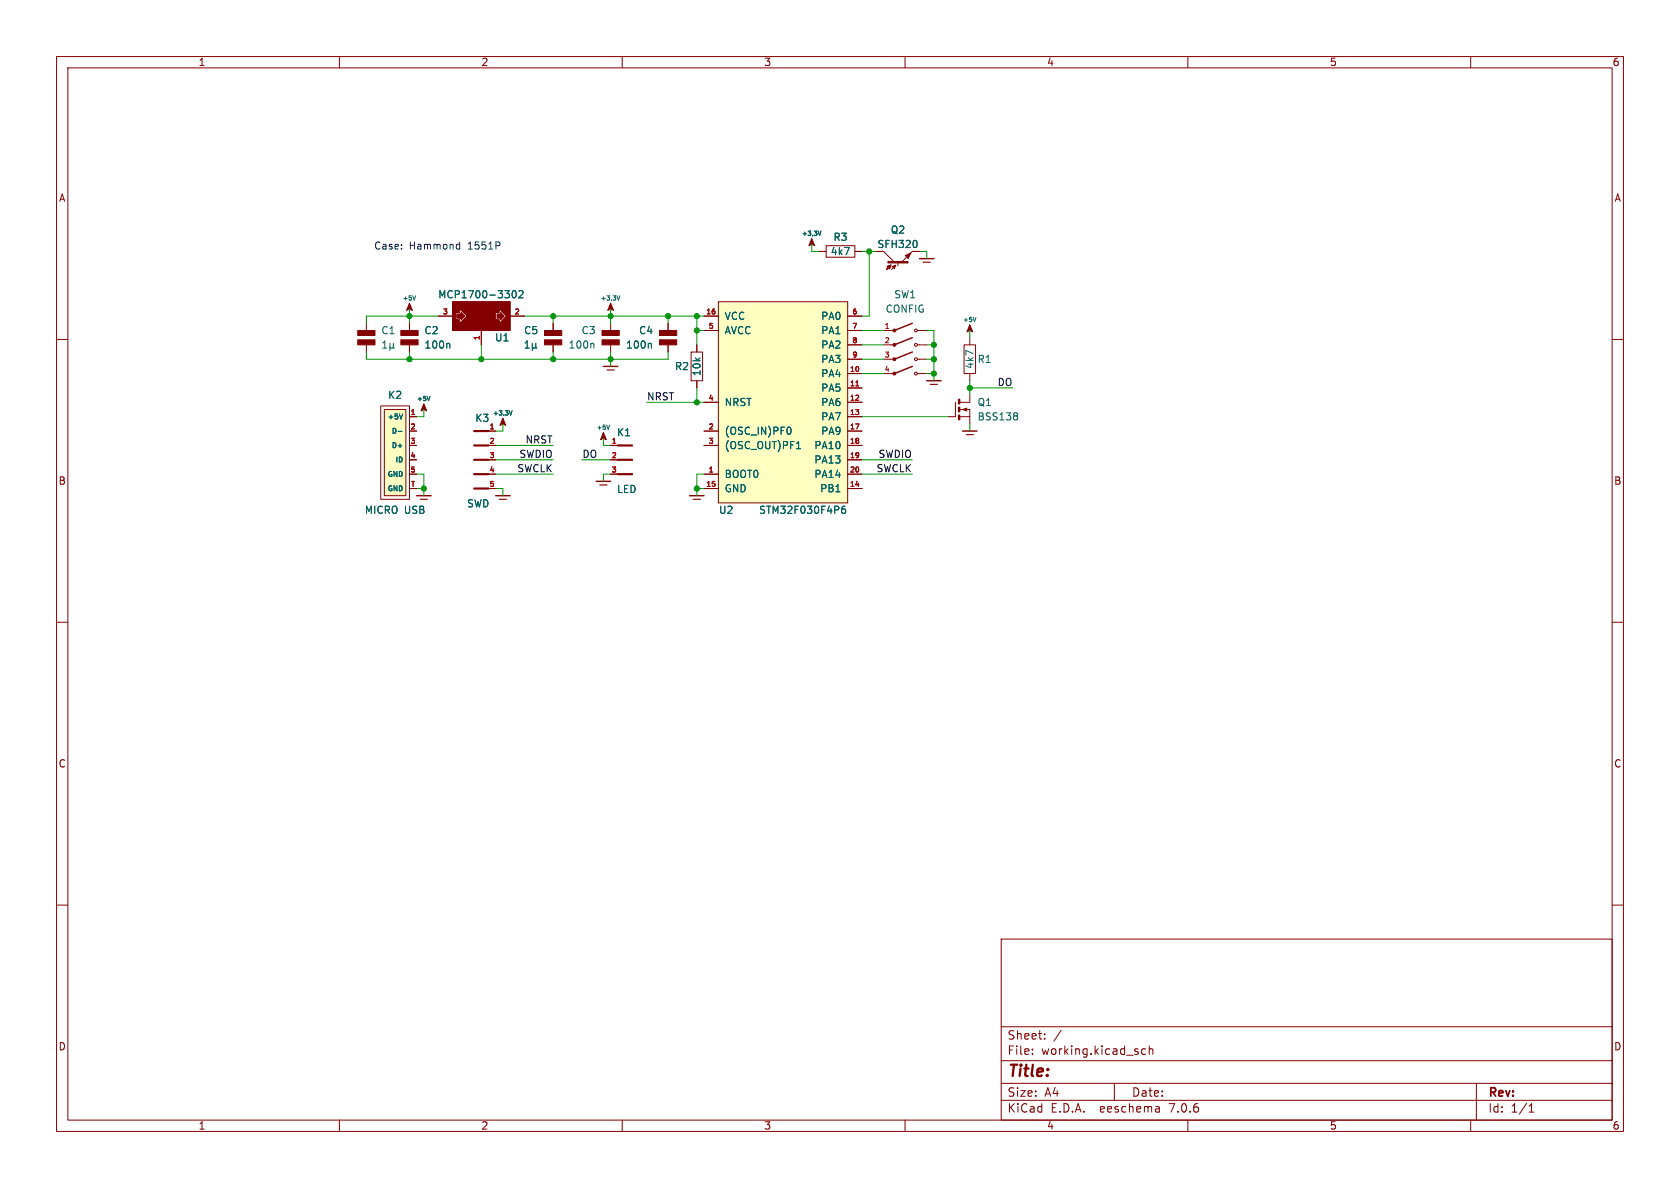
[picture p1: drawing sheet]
<svg xmlns="http://www.w3.org/2000/svg" width="297mm" height="210mm" viewBox="0 0 297 210" stroke-linecap="round" stroke-linejoin="round" font-family="sans-serif">
<g fill="none" stroke="#840000" stroke-width=".18">
<path d="M10 10h277v190h-277zM12 12h273v186h-273zM60 10v2M110 10v2M160 10v2M210 10v2M260 10v2M10 60h2M64.8 57.2v1.2M72.4 57.2v1.2M77.5 55.9h2.5M80 53.3h10.2v5.1h-10.2z"/>
<path d="M85.1 58.4v2.6M90.2 55.9h2.5M97.8 57.2v1.2M107.9 57.2v1.2M118.1 57.2v1.2M124.5 55.9h2.5M124.5 58.4h2.5M127 53.3h22.9v35.6h-22.9zM144.8 44.5h1.2M146 43.4h5.1v2.1h-5.1zM149.9 55.9h2.5M149.9 58.4h2.5"/>
<path d="M151.1 44.5h1.3M156.2 44.5l1.9 1.9M156.2 58.4h1.9M157 47.4l-.3 .2M157.9 47.4l-.3 .2M158.7 46.5v.5M162.2 58.4h1.6M162.6 44.5h-1.3l-1.9 1.9M171.4 59.7v1.3M285 60h2M64.8 61v1.2M67.3 71.8h5.1v16.5h-5.1z"/>
<path d="M67.9 72.4h3.9v15.2h-3.9zM72.4 73.7h1.3M72.4 76.2h1.3M72.4 78.7h1.3M72.4 61v1.2M86.4 76.2h1.2M86.4 78.7h1.2M97.8 61v1.2M107.9 78.7h1.3M107.9 61v1.2M118.1 61v1.2M122.2 62.2h2v5.1h-2z"/>
<path d="M123.2 61v1.2M123.2 67.3v1.3M124.5 71.1h2.5M124.5 76.2h2.5M124.5 78.7h2.5M149.9 66h2.5M149.9 68.6h2.5M149.9 71.1h2.5M149.9 73.7h2.5M149.9 76.2h2.5M149.9 78.7h2.5M149.9 61h2.5"/>
<path d="M149.9 63.5h2.5M156.2 66h1.9M156.2 61h1.9M156.2 63.5h1.9M162.2 66h1.6M162.2 61h1.6M162.2 63.5h1.6M168.9 71.1v2.6h-1.3M169.5 72.4h1.9v1.3M169.7 73.7h1.7M170.4 61h2.1v5h-2.1zM171.4 66v1.3"/>
<path d="M171.4 69.9v1.2h-1.7M171.4 73.7v1.2M72.4 83.8h1.3M72.4 81.3h1.3M86.4 83.8h1.2M86.4 86.4h1.2M86.4 81.3h1.2M107.9 83.8h1.3M107.9 81.3h1.3M124.5 83.8h2.5M124.5 86.4h2.5M149.9 83.8h2.5"/>
<path d="M149.9 86.4h2.5M149.9 81.3h2.5M10 110h2M285 110h2M10 160h2M285 160h2M177 166h108v32h-108zM60 198v2M110 198v2M160 198v2M177 194.5h108M177 191.5h108"/>
<path d="M177 187.5h108M177 181.5h108M182.5 186.3v.1M182.5 185.5v.1M184.7 183.6v.1M184.7 182.8v.1M187.6 182.1l-1.3 2M197 191.5v3M202.5 185.5l-.4-.1-.3 .3v.4l.2 .2h.5M203.2 185.5l.2-.1 .3 .1 .1 .9M203.2 184.9v1.5M204.9 195.7l.1 .9"/>
<path d="M205 196.5l-.2 .1M205 196h-.2M210 198v2M260 198v2M261 191.5v6.5M270.3 196.6h.9M270.3 195.5l.4-.4v1.5"/>
<circle cx="161.9" cy="58.4" r=".25"/>
<circle cx="161.9" cy="61" r=".25"/>
<circle cx="161.9" cy="66" r=".25"/>
<circle cx="161.9" cy="63.5" r=".25"/>
</g>
<g fill="none" stroke="#840000" stroke-width=".25">
<path d="M161.3 57.2l-3.2 1.2M161.3 59.7l-3.2 1.3M162.6 45.7h2.5M106.7 64.8h2.5M161.3 62.2l-3.2 1.3M161.3 64.8l-3.2 1.2M163.8 67.3h2.6M169.5 73.4h.1v.8h-.1zM169.5 72h.1v.8h-.1zM169.5 70.6h.1v.8h-.1zM170.2 76.2h2.5M73.7 87.6h2.5"/>
<path d="M87.6 87.6h2.6M105.4 85.1h2.5M121.9 87.6h2.6"/>
</g>
<path d="M163.2 46.4h1.3M107.3 65.4h1.3M164.5 67.9h1.2M170.8 76.8h1.3M74.3 88.3h1.3M88.3 88.3h1.2M106 85.7h1.3M122.6 88.3h1.2" fill="none" stroke="#840000" stroke-width=".2"/>
<g fill="#840000" stroke="#840000" stroke-width=".18">
<path d="M157 46.2h3.5v.3h-3.5z"/>
<path d="M160 45.2l1-.5-.5 1-.1-.4z"/>
<path d="M157.7 47.1l.7-.2-.3 .6z"/>
<path d="M156.8 47.1l.7-.2-.3 .6z"/>
<path d="M116.6 60.1h3v.9h-3z"/>
<path d="M116.6 58.4h3v.9h-3z"/>
<path d="M143.5 42.2l.5 1.2-.5-.2-.5 .2z"/>
<path d="M171.4 57.4l.6 1.3-.6-.3-.5 .3z"/>
<path d="M107.9 53.6l.6 1.3-.6-.3-.5 .3z"/>
<path d="M106.7 76.5l.5 1.2-.5-.2-.5 .2z"/>
<path d="M106.4 60.1h3.1v.9h-3.1z"/>
<path d="M106.4 58.4h3.1v.9h-3.1z"/>
<path d="M170.2 72.4l.7-.3-.2 .3 .2 .2z"/>
<path d="M96.3 60.1h3v.9h-3z"/>
<path d="M96.3 58.4h3v.9h-3z"/>
<path d="M74.9 71.4l.5 1.2-.5-.2-.5 .2z"/>
<path d="M63.2 60.1h3.1v.9h-3.1z"/>
<path d="M63.2 58.4h3.1v.9h-3.1z"/>
<path d="M80.9 55.5h.6v-.3l.7 .7-.7 .6v-.2h-.6z"/>
<path d="M87.9 55.5h.6v-.3l.7 .7-.7 .6v-.2h-.6z"/>
<path d="M80 53.3h10.2v2.6h-.7l-1.2-1.3v.6h-.7v1.3h.7v.7l1.2-1.3h.7v2.5h-10.2v-2.5h.6v.6h.7v.7l1.2-1.3-1.2-1.3v.6h-.7v.7h-.6z"/>
<path d="M70.9 60.1h3v.9h-3z"/>
<path d="M70.9 58.4h3v.9h-3z"/>
<path d="M72.4 53.6l.5 1.3-.5-.3-.5 .3z"/>
<path d="M88.9 73.9l.5 1.3-.5-.3-.5 .3z"/>
<circle cx="158.1" cy="58.4" r=".25"/>
<circle cx="158.1" cy="61" r=".25"/>
<circle cx="158.1" cy="63.5" r=".25"/>
<circle cx="158.1" cy="66" r=".25"/>
</g>
<g fill="none" stroke="#006464" stroke-width=".18">
<path d="M73.5 52.3l-.3 .7M90.7 51.5l.1-.1a.68 .68 0 0 1 .5 .6 .68 .68 0 0 1-.5 .6l-.1-.1-.2-.3zM91.7 51.5l.5-.1 .3 .3-.8 .9h.8M109.1 52.3l.2 .7 .3-.7M144.6 40.9l.3 .7 .2-.7M162 42.6l.1 .4-.1 .6M172.5 56.1l-.2 .8M67.7 61.5h.7M67.7 60.6l.3-.3v1.2M68.9 61.4l.2 .1h.3l.1-.1M68.9 60.7v1.3M69.5 61.4l.2 .1"/>
<path d="M69.5 60.7v.7M70.4 76.3h.7M71.2 73.2l-.3 .9M76 70.1l-.2 .7M79.3 60.7l.2 .2v.6M90 72.6l.3 .8 .2-.8M92.8 61.5h.8M92.8 60.6l.4-.3v1.2M94.1 61.4l.2 .1h.2l.2-.1M94.1 60.7v1.3M94.7 61.4l.2 .1M94.7 60.7v.7"/>
<path d="M104.8 60.7l.2 .2v.6M107.8 75.1l-.3 .8M115 60.7l.2 .2v.6M139.5 75.5a.79 .79 0 0 1 0 1.3M140.8 79.3h.7M179.7 73l.2 .2-.2 .3 .2 .3v.2l-.2 .2M149.4 89.5h-.4a.86 .86 0 0 0 0 1.2l.4-.1 .1-.4-.2-.2h-.4l-.1 .2"/>
</g>
<g fill="#ffffc2" stroke="#ffffc2" stroke-width=".18">
<path d="M127 53.3h22.9v35.6h-22.9z"/>
<path d="M169.5 73.4h.1v.8h-.1z"/>
<path d="M169.5 72h.1v.8h-.1z"/>
<path d="M169.5 70.6h.1v.8h-.1z"/>
<path d="M67.9 72.4h3.9v15.2h-3.9z"/>
</g>
<path d="M151.3 68.2h.5" fill="none" stroke="#a90000" stroke-width=".18"/>
<path d="M83.8 78.7h2.6M83.8 76.2h2.6M109.2 78.7h2.6M83.8 83.8h2.6M83.8 81.3h2.6M83.8 86.4h2.6M109.2 83.8h2.6M109.2 81.3h2.6" fill="none" stroke="#840000" stroke-width=".38"/>
<path d="M80.9 43.2l.4 .1M81.3 42.8v1.2M81.3 44h-.4" fill="none" stroke="#0000c2" stroke-width=".18"/>
<g fill="none" stroke="#009600" stroke-width=".18">
<path d="M72.4 54.6v2.6M77.5 55.9h-12.7v1.3M92.7 55.9h31.8M97.8 55.9v1.3M107.9 54.6v2.6M118.1 55.9v1.3M123.2 58.4h1.3M123.2 55.9v5.1M143.5 43.2v1.3h1.3M152.4 58.4h3.8M152.4 44.5h2.5M153.7 44.5v11.4h-1.3"/>
<path d="M162.6 44.5h1.2v1.2M163.8 58.4h1.3v8.9M171.4 58.4v1.3M64.8 62.2v1.3h53.3v-1.3M72.4 62.2v1.3M74.9 72.4v1.3h-1.2M85.1 61v2.5M87.6 78.7h10.2M88.9 74.9v1.3h-1.3M97.8 62.2v1.3M106.7 77.5v1.2h1.2M107.9 62.2v2.6"/>
<path d="M114.3 71.1h10.2M123.2 68.6v2.5M152.4 61h3.8M152.4 73.7h15.2M152.4 63.5h3.8M152.4 66h3.8M163.8 61h1.3M163.8 63.5h1.3M163.8 66h1.3M171.4 67.3v2.6M171.4 74.9v1.3M171.4 68.6h7.7"/>
<path d="M73.7 83.8h1.2v3.8M73.7 86.4h1.2M87.6 83.8h10.2M87.6 81.3h10.2M87.6 86.4h1.3v1.2M102.9 81.3h5M107.9 83.8h-1.2v1.3M123.2 86.4h1.3M124.5 83.8h-1.3v3.8M152.4 83.8h8.9M152.4 81.3h8.9"/>
</g>
<g fill="#009600" stroke="#009600" stroke-width=".18">
<circle cx="107.9" cy="63.5" r=".46"/>
<circle cx="123.2" cy="86.4" r=".46"/>
<circle cx="107.9" cy="55.9" r=".46"/>
<circle cx="123.2" cy="58.4" r=".46"/>
<circle cx="123.2" cy="55.9" r=".46"/>
<circle cx="118.1" cy="55.9" r=".46"/>
<circle cx="97.8" cy="55.9" r=".46"/>
<circle cx="123.2" cy="71.1" r=".46"/>
<circle cx="153.7" cy="44.5" r=".46"/>
<circle cx="72.4" cy="63.5" r=".46"/>
<circle cx="97.8" cy="63.5" r=".46"/>
<circle cx="85.1" cy="63.5" r=".46"/>
<circle cx="74.9" cy="86.4" r=".46"/>
<circle cx="72.4" cy="55.9" r=".46"/>
<circle cx="165.1" cy="61" r=".46"/>
<circle cx="165.1" cy="63.5" r=".46"/>
<circle cx="171.4" cy="68.6" r=".46"/>
<circle cx="165.1" cy="66" r=".46"/>
</g>
<text font-size="2.8" fill="#840000" x="178" y="190.9">Title:</text>
<g font-size="2.1" fill="#840000">
<text x="178" y="184">Sheet:</text>
<text x="178" y="186.7">File:</text>
<text x="184.1" y="186.7">working.kicad_sch</text>
<text x="178" y="196.9">KiCad</text>
<text x="178" y="194.1">Size:</text>
<text x="184.7" y="194.1">A4</text>
<text x="185.7" y="196.9">E.D.A.</text>
<text x="194.6" y="196.9">eeschema</text>
<text x="200" y="194.1">Date:</text>
<text x="207" y="196.9">7.0.6</text>
<text x="263" y="194.3">Rev:</text>
<text x="263" y="196.9">Id:</text>
<text x="267.1" y="196.9">1/1</text>
</g>
<g font-size="1.8" fill="#840000">
<text x="35" y="11.9">1</text>
<text x="85" y="11.9">2</text>
<text x="135" y="11.9">3</text>
<text x="185" y="11.9">4</text>
<text x="235" y="11.9">5</text>
<text x="285" y="11.9">6</text>
<text x="10.3" y="35.9">A</text>
<text x="285.3" y="35.9">A</text>
<text x="155" y="44">SFH320</text>
<text x="10.3" y="85.9">B</text>
<text x="285.3" y="85.9">B</text>
<text x="10.3" y="135.9">C</text>
<text x="285.3" y="135.9">C</text>
<text x="10.3" y="185.9">D</text>
<text x="285.3" y="185.9">D</text>
<text x="35" y="199.9">1</text>
<text x="85" y="199.9">2</text>
<text x="135" y="199.9">3</text>
<text x="185" y="199.9">4</text>
<text x="235" y="199.9">5</text>
<text x="285" y="199.9">6</text>
</g>
<g font-size="1.8" fill="#006464">
<text x="157.4" y="41.5">Q2</text>
<text x="146.8" y="45.3">4k7</text>
<text x="147.2" y="42.8">R3</text>
<text x="77.4" y="52.9">MCP1700-3302</text>
<text x="158" y="52.9">SW1</text>
<text x="67.3" y="59.3">C1</text>
<text x="74.9" y="59.3">C2</text>
<text x="92.6" y="59.3">C5</text>
<text x="102.7" y="59.3">C3</text>
<text x="112.9" y="59.3">C4</text>
<text x="128" y="56.7">VCC</text>
<text x="128" y="59.3">AVCC</text>
<text x="145.1" y="56.7">PA0</text>
<text x="145.1" y="59.3">PA1</text>
<text x="156.5" y="55.5">CONFIG</text>
<text x="74.9" y="61.8">100n</text>
<text x="87.4" y="60.6">U1</text>
<text x="100.4" y="61.8">100n</text>
<text x="110.6" y="61.8">100n</text>
<text x="119.2" y="65.6">R2</text>
<text x="145.1" y="61.8">PA2</text>
<text x="145.1" y="64.4">PA3</text>
<text x="172.3" y="65.3" transform="rotate(-90 172.3 65.3)">4k7</text>
<text x="172.7" y="64.4">R1</text>
<text x="68.5" y="70.7">K2</text>
<text x="124.1" y="66.6" transform="rotate(-90 124.1 66.6)">10k</text>
<text x="128" y="72">NRST</text>
<text x="145.1" y="66.9">PA4</text>
<text x="145.1" y="69.4">PA5</text>
<text x="145.1" y="72">PA6</text>
<text x="172.7" y="72">Q1</text>
<text x="83.9" y="74.8">K3</text>
<text x="109" y="77.3">K1</text>
<text x="128" y="77.1">(OSC_IN)PF0</text>
<text x="145.1" y="74.5">PA7</text>
<text x="145.1" y="77.1">PA9</text>
<text x="172.7" y="74.5">BSS138</text>
<text x="128" y="79.6">(OSC_OUT)PF1</text>
<text x="143.9" y="79.6">PA10</text>
<text x="143.9" y="82.1">PA13</text>
<text x="82.5" y="89.9">SWD</text>
<text x="109" y="87.4">LED</text>
<text x="128" y="84.7">BOOT0</text>
<text x="128" y="87.2">GND</text>
<text x="143.9" y="84.7">PA14</text>
<text x="144.9" y="87.2">PB1</text>
<text x="64.4" y="91">MICRO USB</text>
<text x="127" y="91">U2</text>
<text x="134.1" y="91">STM32F030F4P6</text>
</g>
<g font-size="1.8" fill="#0000c2">
<text x="66" y="44.2">Case:</text>
<text x="72.4" y="44.2">Hammond</text>
<text x="82.8" y="44.2">1551P</text>
</g>
<g font-size="1.8" fill="#0f0f0f">
<text x="114.3" y="70.9">NRST</text>
<text x="176.3" y="68.3">DO</text>
<text x="91.4" y="83.6">SWCLK</text>
<text x="91.7" y="81">SWDIO</text>
<text x="92.8" y="78.5">NRST</text>
<text x="102.9" y="81">DO</text>
<text x="154.9" y="83.6">SWCLK</text>
<text x="155.2" y="81">SWDIO</text>
</g>
<g font-size="1.2" fill="#a90000">
<text x="78.2" y="55.6">3</text>
<text x="90.9" y="55.6">2</text>
<text x="124.7" y="55.6">16</text>
<text x="125.2" y="58.2">5</text>
<text x="150.6" y="55.6">6</text>
<text x="150.6" y="58.2">7</text>
<text x="156.3" y="58.2">1</text>
<text x="84.8" y="60.3" transform="rotate(-90 84.8 60.3)">1</text>
<text x="150.1" y="65.8">10</text>
<text x="150.6" y="60.7">8</text>
<text x="150.6" y="63.2">9</text>
<text x="156.3" y="60.7">2</text>
<text x="156.3" y="63.2">3</text>
<text x="156.3" y="65.8">4</text>
<text x="125.2" y="70.9">4</text>
<text x="150.1" y="68.3">11</text>
<text x="150.1" y="70.9">12</text>
<text x="72.5" y="73.4">1</text>
<text x="72.5" y="75.9">2</text>
<text x="86.4" y="75.9">1</text>
<text x="125.2" y="75.9">2</text>
<text x="150.1" y="73.4">13</text>
<text x="150.1" y="75.9">17</text>
<text x="72.5" y="78.5">3</text>
<text x="72.5" y="81">4</text>
<text x="72.5" y="83.6">5</text>
<text x="86.4" y="78.5">2</text>
<text x="86.4" y="81">3</text>
<text x="86.4" y="83.6">4</text>
<text x="108" y="78.5">1</text>
<text x="108" y="81">2</text>
<text x="108" y="83.6">3</text>
<text x="125.2" y="83.6">1</text>
<text x="125.2" y="78.5">3</text>
<text x="150.1" y="78.5">18</text>
<text x="150.1" y="81">19</text>
<text x="150.1" y="83.6">20</text>
<text x="72.5" y="86.1">T</text>
<text x="86.4" y="86.1">5</text>
<text x="124.7" y="86.1">15</text>
<text x="150.1" y="86.1">14</text>
</g>
<g font-size="1.2" fill="#006464">
<text x="68.4" y="74.3">+5V</text>
<text x="69.1" y="76.9">D-</text>
<text x="69.1" y="79.4">D+</text>
<text x="69.8" y="82">ID</text>
<text x="68.4" y="84.5">GND</text>
<text x="68.4" y="87">GND</text>
</g>
<g font-size="1.1" fill="#006464">
<text x="141.7" y="41.9">+3,3V</text>
<text x="71.1" y="53.3">+5V</text>
<text x="106.1" y="53.3">+3,3V</text>
<text x="170.1" y="57.1">+5V</text>
<text x="73.6" y="71.1">+5V</text>
<text x="87" y="73.6">+3,3V</text>
<text x="105.4" y="76.2">+5V</text>
</g>
</svg>
